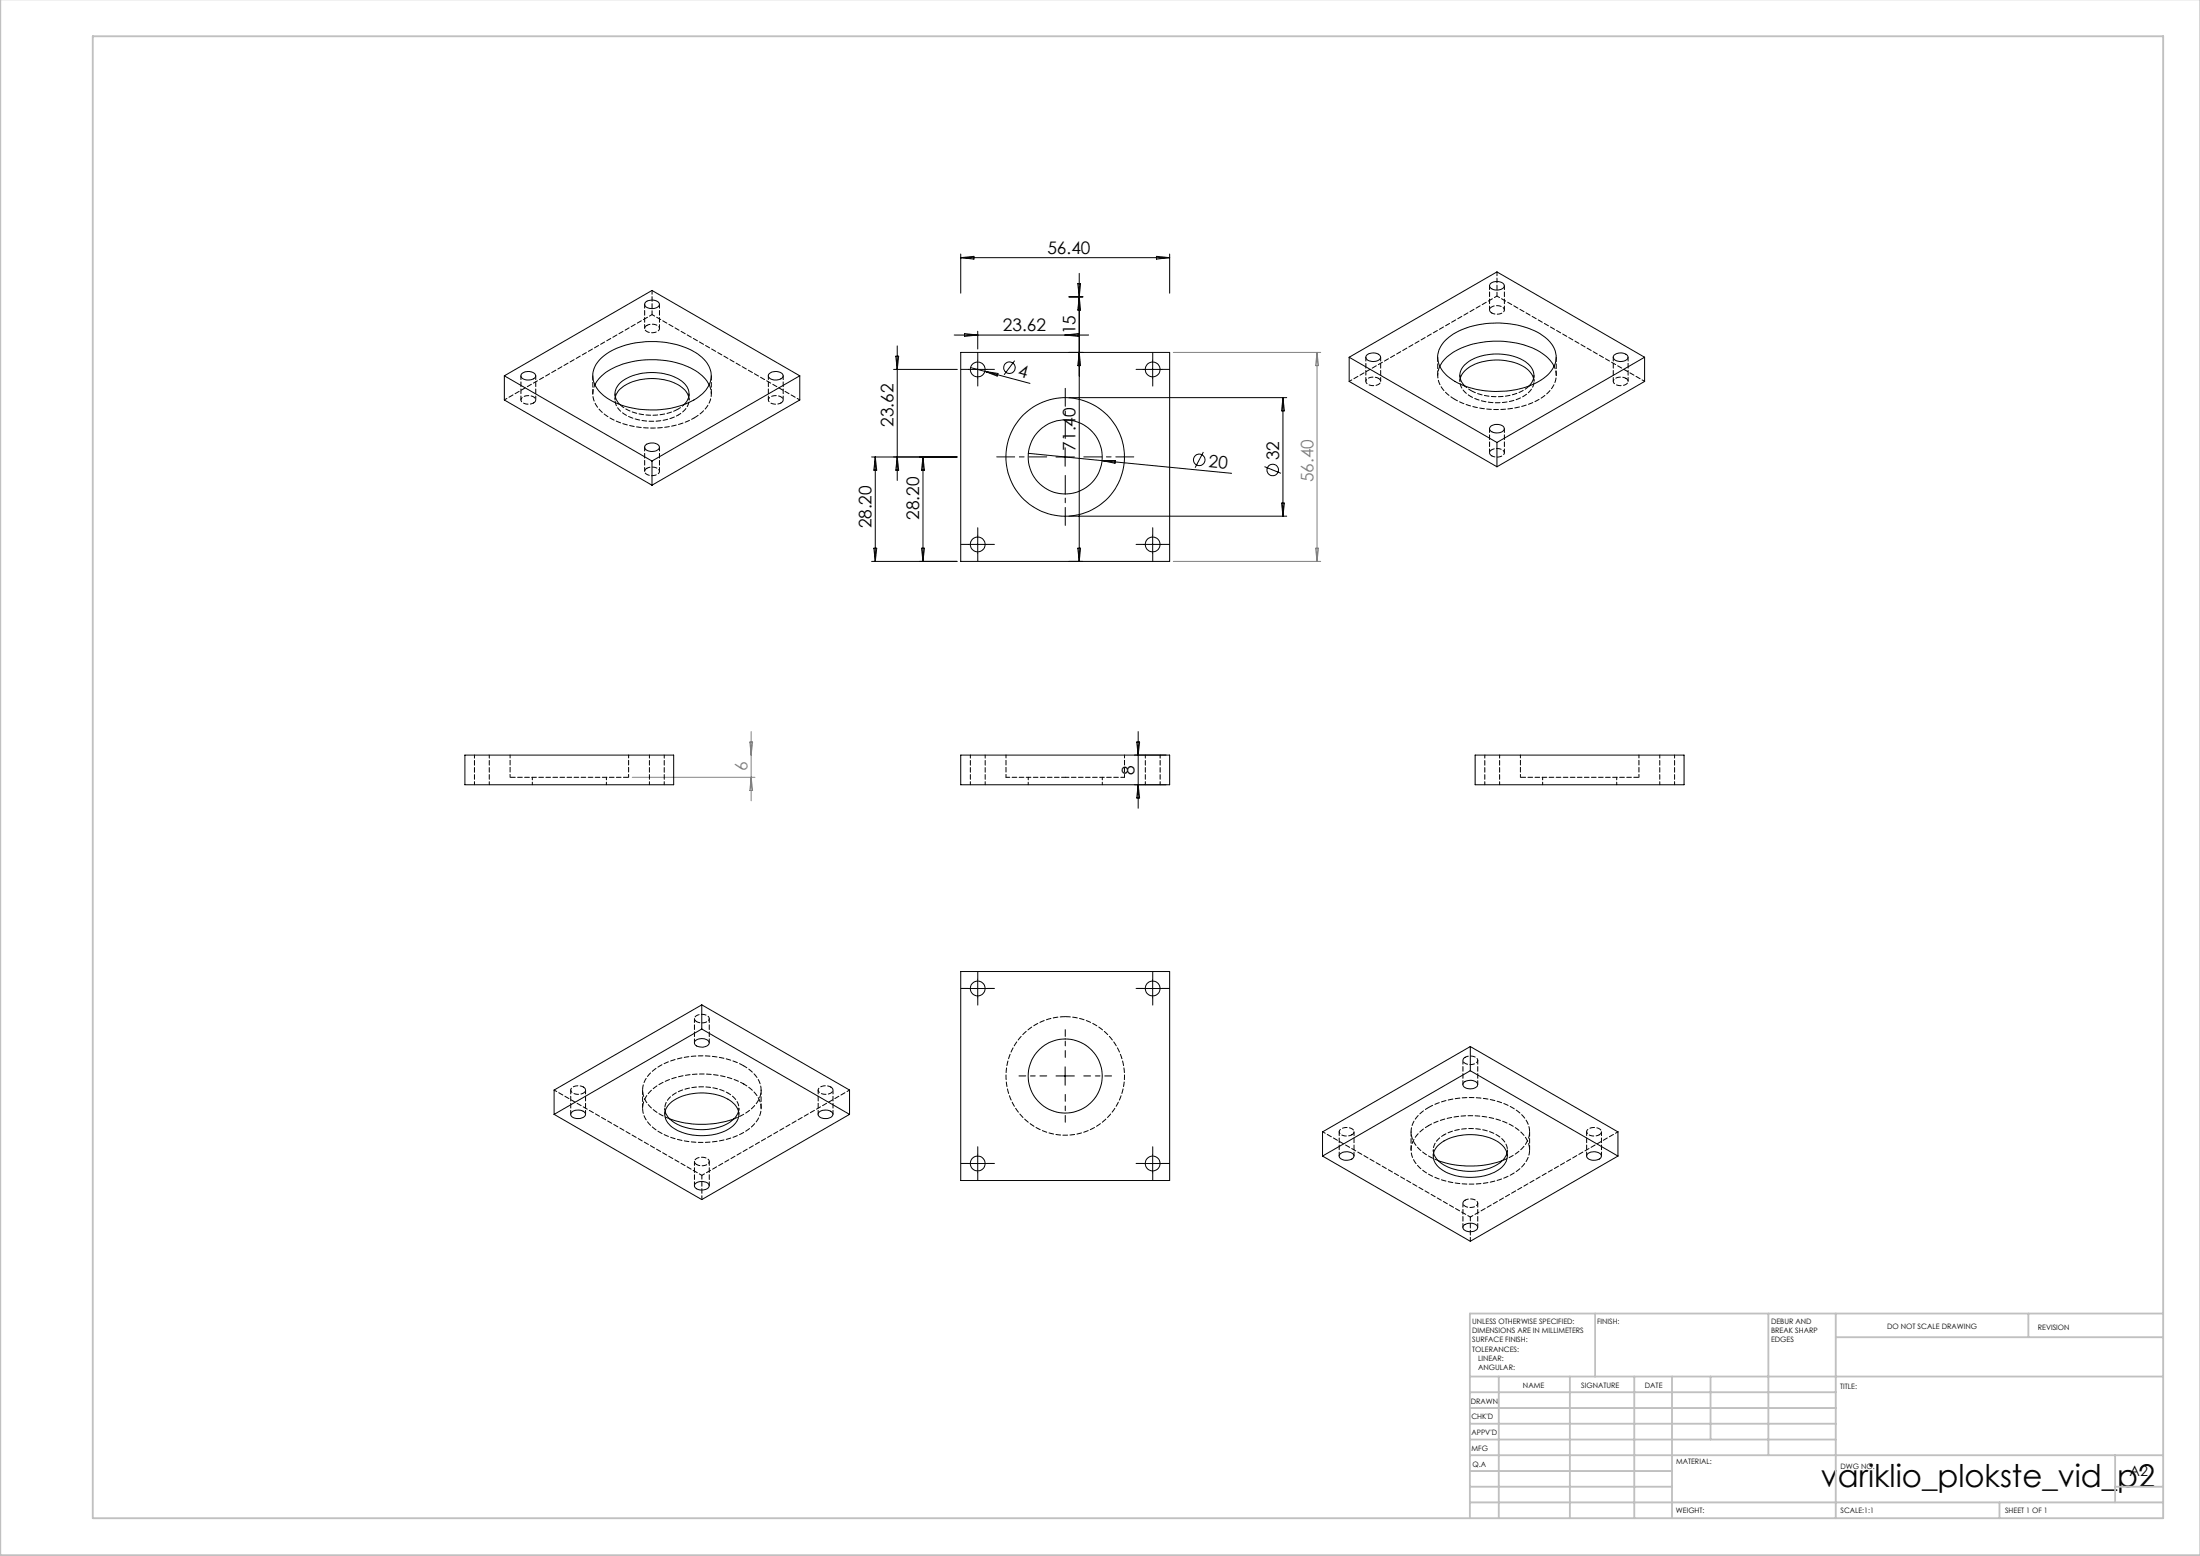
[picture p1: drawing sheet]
<svg xmlns="http://www.w3.org/2000/svg" width="594mm" height="420mm" viewBox="0 0 594 420" stroke-linecap="round" stroke-linejoin="round" font-family="sans-serif">
<g fill="none" stroke="#000" stroke-width=".27">
<path d="M259.4 68.6v10.5M259.4 69.6h56.4M259.4 69.6l3.6-.4v.7zM291 76.6h.7l-.3 3.5zM291.4 73.8v77.7M312.2 69.2l3.6 .4-3.6 .3zM315.8 68.6v10.5M402.5 76.5a2.65 2.65 0 0 1 3.6 .4 1.46 1.46 0 0 1-1.8 1.4 1.81 1.81 0 0 1-2.1-1.2zM162.2 96.8a21.1 21.1 0 0 1 15.8-4.5 17.5 17.5 0 0 1 12.9 5.6 6.1 6.1 0 0 1-1.7 8.8 23.1 23.1 0 0 1-18.3 3.5 14.4 14.4 0 0 1-10.1-6 5.9 5.9 0 0 1 1.4-7.4zM174.4 81.5a2.59 2.59 0 0 1 3.6 .5 1.86 1.86 0 0 1-2.6 1.2 1.06 1.06 0 0 1-1.1-.5 1.06 1.06 0 0 1 .1-1.2zM241.3 99.7h17.2M241.9 96.1h.7l-.3 3.6z"/>
<path d="M242.3 93.4v36.3M257.6 90.4h36.3M259.4 95.1h56.4v56.4h-56.4zM260.4 90l3.6 .4-3.6 .4zM261.5 99.7h5M262 99.2l3.9 1M264 89.4v4.8M264 97.2v5M274 97.3l-2.9 3.9M287.6 90.4l3.5-.4v.8zM288.6 80.1h3.8M291.4 80.1l.3 3.6h-.7z"/>
<path d="M291.4 95.1l.3 3.6h-.7zM308.7 99.7h5M311.2 97.2v5M364.3 96.4l39.9 23M364.3 96.4l39.9-23 39.8 23M364.3 96.4v6.6l39.9 23M369 95.9a2.57 2.57 0 0 1 3.7 .4 1.93 1.93 0 0 1-2.6 1.2 1.06 1.06 0 0 1-1.1-.5 1.06 1.06 0 0 1 0-1.1zM388.7 98.9a13.4 13.4 0 0 1 9-6 25.5 25.5 0 0 1 18.1 2.1 9.6 9.6 0 0 1 3.8 3.9M390.2 92a20.7 20.7 0 0 1 15.7-4.7 17.8 17.8 0 0 1 13 5.5 6.1 6.1 0 0 1-1.5 8.8 23.3 23.3 0 0 1-19.1 3.4 13.5 13.5 0 0 1-9.6-6.2 5.9 5.9 0 0 1 1.5-6.8zM435.8 95.9a2.61 2.61 0 0 1 3.8 .4 1.93 1.93 0 0 1-2.7 1.2 1.09 1.09 0 0 1-1.1-.5 1.09 1.09 0 0 1 0-1.1zM444 96.4l-39.8 23M444 96.4v6.6l-39.8 23"/>
<path d="M136.2 101.4l39.8-23 39.9 23M136.2 101.4l39.8 23M136.2 101.4v6.6l39.8 23M140.9 100.8a2.53 2.53 0 0 1 3.7 .6 2.18 2.18 0 0 1-3.1 1 .93 .93 0 0 1-.8-.6 .93 .93 0 0 1 .2-1zM160.6 103.9a12.3 12.3 0 0 1 8.3-5.8 24.7 24.7 0 0 1 19.6 2.4 8.7 8.7 0 0 1 3 3.4M166.1 107.2a7.5 7.5 0 0 1 5.9-4.5 14 14 0 0 1 12.9 2.6l1 1.9M167.4 109.2a4 4 0 0 1 1.1-6.6 14.9 14.9 0 0 1 16 .6 3.9 3.9 0 0 1 .2 6M207.7 100.8a2.54 2.54 0 0 1 3.8 .6 2.18 2.18 0 0 1-3.1 1 .93 .93 0 0 1-.9-.6 .93 .93 0 0 1 .2-1zM215.9 101.4l-39.9 23M215.9 101.4v6.6l-39.9 23M265.9 100.2l12.2 3.3M265.9 100.2l3.6 .6-.3 .7z"/>
<path d="M288.6 107.3h58.8M346.4 107.3v32M346.4 107.3l.4 3.6h-.8zM394.3 102.1a7.7 7.7 0 0 1 6.6-4.6 14.5 14.5 0 0 1 11.7 2.4l1 1.2 .5 1M395.5 104.2a3.9 3.9 0 0 1 .6-6.3 14.7 14.7 0 0 1 16.5 .4 3.8 3.8 0 0 1 .3 5.9M402.5 115.1a2.61 2.61 0 0 1 3.6 .4 1.46 1.46 0 0 1-1.8 1.4 1.57 1.57 0 0 1-2.1-1.5zM404.2 119.4v6.6M174.2 120.2a2.65 2.65 0 0 1 3.8 .3 1.71 1.71 0 0 1-2.2 1.4 1.56 1.56 0 0 1-1.7-1.3zM176 124.4v6.6M235.3 123.3h23.1M236.3 123.3v28.2M236.3 123.3l.4 3.6h-.8z"/>
<path d="M242.3 123.3l.3 3.6h-.7zM249.2 123.3l.4 3.6h-.8zM249.2 123.3v28.2M277.6 122.4l20 1.9M285.1 123.3h5M287.6 120.8v5.1M288.6 139.3h58.8M297.6 124.3l34.9 3.5M297.6 124.3h3.5v.7zM324.9 122l-2.2 4.2M341.4 126l4.5 1.8M346 135.8h.8l-.4 3.5z"/>
<path d="M235.3 151.5h23.1M235.9 148h.8l-.4 3.5zM248.8 148h.8l-.4 3.5zM261.5 146.9h5M264 144.4v5.1M291 148h.7l-.3 3.5zM308.7 146.9h5M311.2 144.4v5.1M307.3 197.5v20.7M125.5 203.8h56.4v8h-56.4zM259.4 203.8h56.4v8h-56.4zM306.9 200.3h.8l-.4 3.5z"/>
<path d="M307.3 211.8l.4 3.6h-.8zM398.3 203.8h56.4v8h-56.4zM189.5 271.2l39.9 23v6.6M189.5 277.8l39.9 23M189.5 271.2v6.6M189.5 277.8l-39.9 23M189.5 271.2l-39.9 23v6.6M259.4 262.2h56.4v56.4h-56.4zM261.5 266.8h5M264 264.3v5M308.7 266.8h5M311.2 264.3v5"/>
<path d="M179.6 299.9a7.4 7.4 0 0 0 5.9 4.5 14 14 0 0 0 12.8-2.5l1.1-2M180.7 298.1a14 14 0 0 1 12.8-2.6 7.3 7.3 0 0 1 5.9 4.6 4.6 4.6 0 0 1-2.8 4.8 15.3 15.3 0 0 1-15.2-.7 3.9 3.9 0 0 1-.7-6.1zM187.8 280.9a2.65 2.65 0 0 1 3.7 .4 1.77 1.77 0 0 1-2.6 1.3 1.09 1.09 0 0 1-1.1-.5 1.09 1.09 0 0 1 0-1.2zM285.1 290.4h5M287.6 288v4.9M395.2 292.3a2.58 2.58 0 0 1 3.8 .3 1.69 1.69 0 0 1-2.3 1.3 1.21 1.21 0 0 1-1.3-.4 1.21 1.21 0 0 1-.2-1.2zM397 282.5v6.5M397 282.5l39.8 23v6.5M397 289l39.8 23M397 289l-39.9 23M397 282.5l-39.9 23v6.5M149.6 300.8l39.9 23 39.9-23"/>
<path d="M154.3 300.2a2.62 2.62 0 0 1 3.8 .5 2.09 2.09 0 0 1-3 1.1 .98 .98 0 0 1-.8-1.6zM180.8 302a26.3 26.3 0 0 0 17.4 0M187.6 319.6a2.62 2.62 0 0 1 3.9 .2 1.8 1.8 0 0 1-2.6 1.4 1.17 1.17 0 0 1-1.3-1.6zM221.1 300.2a2.62 2.62 0 0 1 3.8 .5 2.01 2.01 0 0 1-2.7 1.2 1.06 1.06 0 0 1-1.1-.5 1.06 1.06 0 0 1 0-1.2zM261.5 314.1h5M264 311.6v5M308.7 314.1h5M311.2 311.6v5M357.1 312l39.9 23.1 39.8-23.1M361.8 311.4a2.54 2.54 0 0 1 3.8 .6 2.18 2.18 0 0 1-3.1 1 .93 .93 0 0 1-.8-.6 .93 .93 0 0 1 .1-1zM387.1 311.2a7.4 7.4 0 0 0 5.9 4.5 14 14 0 0 0 12.8-2.6l.8-1.2 .3-.7M388.1 309.3a14.2 14.2 0 0 1 13.5-2.4 7 7 0 0 1 5.3 4.5 4.9 4.9 0 0 1-3.4 5 15.4 15.4 0 0 1-14.6-.9 3.9 3.9 0 0 1-.8-6.2z"/>
<path d="M388.3 313.2a26.3 26.3 0 0 0 17.4 0M428.7 311.4a2.5 2.5 0 0 1 3.7 .6 2.12 2.12 0 0 1-2.8 1.1 1.02 1.02 0 0 1-1-.5 1.02 1.02 0 0 1 .1-1.2zM395.2 330.8a2.66 2.66 0 0 1 3.8 .3 1.6 1.6 0 0 1-2 1.4 1.55 1.55 0 0 1-2-1.5z"/>
<circle cx="264" cy="99.7" r="2"/>
<circle cx="272.5" cy="99.3" r="1.56"/>
<circle cx="311.2" cy="99.7" r="2"/>
<circle cx="287.6" cy="123.3" r="16"/>
<circle cx="287.6" cy="123.3" r="10"/>
<circle cx="323.8" cy="124.1" r="1.56"/>
<circle cx="343.6" cy="126.8" r="1.55"/>
<circle cx="264" cy="147" r="2"/>
<circle cx="311.2" cy="147" r="2"/>
<circle cx="264" cy="266.8" r="2.02"/>
<circle cx="311.2" cy="266.8" r="2.01"/>
<circle cx="287.6" cy="290.4" r="10"/>
<circle cx="264" cy="314.1" r="2.01"/>
<circle cx="311.2" cy="314.1" r="2.02"/>
</g>
<path d="M287.6 118.3v-13.5M282.6 123.3h-13.5M287.6 128.3v13.5M292.6 123.3h13.5" fill="none" stroke="#000" stroke-width=".27" stroke-dasharray="15.2 1.3 1.3 1.3" stroke-dashoffset="10.4"/>
<g fill="none" stroke="#000" stroke-width=".27" stroke-dasharray="15.2 1.3 1.3 1.3">
<path d="M261.5 99.7h-2M264 97.2v-2M266.5 99.7h2M308.7 99.7h-2M311.2 97.2v-2M313.7 99.7h2M264 102.2v2M311.2 102.2v2M261.5 146.9h-2M264 144.4v-2M264 149.4v2M266.5 146.9h2"/>
<path d="M308.7 146.9h-2M311.2 144.4v-2M311.2 149.4v2M313.7 146.9h2M261.5 266.8h-2M264 264.3v-2M264 269.3v2M266.5 266.8h2M308.7 266.8h-2M311.2 264.3v-2M311.2 269.3v2M313.7 266.8h2"/>
<path d="M261.5 314h-2M264 311.5v-2M264 316.5v2M266.5 314h2M308.7 314h-2M311.2 311.5v-2M311.2 316.5v2M313.7 314h2"/>
</g>
<path d="M282.6 290.4h-7.5M287.6 285.4v-7.5M287.6 295.4v7.5M292.6 290.4h7.5" fill="none" stroke="#000" stroke-width=".27" stroke-dasharray="15.2 1.3 1.3 1.3" stroke-dashoffset="13.4"/>
<g fill="none" stroke="#c0c0c0" stroke-width=".5">
<path d="M.1 -.1v419.9h594M25 9.8h559.1v400h-559.1zM430.7 354.6v17M477.4 354.6v38.2M495.7 354.6v55.2M547.7 354.6v6.3M584.1 354.6h-187.2v55.2M396.9 371.6h187.2M396.9 375.8h98.8M404.7 371.6v38.2M423.9 371.6v38.2M441.3 371.6v38.2"/>
<path d="M451.4 371.6v38.2M461.9 371.6v17M495.7 360.9h88.4M396.9 388.6h98.8M396.9 384.3h98.8M396.9 380.1h98.8M396.9 397.1h54.5M396.9 392.8h187.2M571.1 392.8v12.7M396.9 405.5h187.2M396.9 401.3h54.5M539.9 405.5v4.3"/>
<path d="M571.1 401.3h13"/>
</g>
<path d="M316.8 95.1h39.8M355.6 95.1v56.4M355.6 95.1l.4 3.6h-.8zM316.8 151.5h39.8M355.2 148h.8l-.4 3.5zM202.8 197.5v18.7M170.7 209.8h33.1M202.5 200.3h.7l-.4 3.5zM202.8 209.8l.4 3.6h-.7z" fill="none" stroke="#808080" stroke-width=".27"/>
<path d="M271.6 209.8h16M287.6 209.8h16M200.8 292.6a7.6 7.6 0 0 1 4.6 7.4 9.5 9.5 0 0 1-6.2 6.5 24.9 24.9 0 0 1-22-1.4 6.8 6.8 0 0 1-3.4-7.7 11.3 11.3 0 0 1 7.9-6.3 25.4 25.4 0 0 1 19.1 1.5M200.8 287.7a7.6 7.6 0 0 1 4.6 7.4 9.5 9.5 0 0 1-6.2 6.5l-1 .4M385.7 303.9a24.7 24.7 0 0 1 23.4 .5 6.9 6.9 0 0 1 3.7 7.5 11.1 11.1 0 0 1-7.8 6.5 24.7 24.7 0 0 1-20.4-2.2 6.7 6.7 0 0 1-3.3-7.6 9.3 9.3 0 0 1 4.4-4.7M388.3 313.2a10.3 10.3 0 0 1-7.2-6.8 7.2 7.2 0 0 1 3.9-7l.7-.4" fill="none" stroke="#000" stroke-width=".27" stroke-dasharray="1.3 .6" stroke-dashoffset=".3"/>
<g fill="none" stroke="#000" stroke-width=".27" stroke-dasharray="1.3 .6" stroke-dashoffset=".4">
<path d="M174.6 87.8a.96 .96 0 0 0-.5 1.2 .96 .96 0 0 0 1 .7 2.24 2.24 0 0 0 3-1 2.22 2.22 0 0 0-3.2-1l-.3 .1M402.8 84.5a2.61 2.61 0 0 0 3.4-.7 1.88 1.88 0 0 0-2.6-1.2 1.06 1.06 0 0 0-1.2 .5 1.06 1.06 0 0 0 .2 1.2l.2 .2M144.1 108.8a.96 .96 0 0 0 .5-1.2 .96 .96 0 0 0-1-.7 2.24 2.24 0 0 0-2.9 1 2.22 2.22 0 0 0 3.1 1l.3-.1M210.9 108.8a.96 .96 0 0 0 .5-1.2 .96 .96 0 0 0-1-.7 2.24 2.24 0 0 0-2.9 1 2.22 2.22 0 0 0 3.1 1l.3-.1M372.2 102.1a2.61 2.61 0 0 0-3.4 .7 1.88 1.88 0 0 0 2.6 1.2 1.06 1.06 0 0 0 1.2-.5 1.06 1.06 0 0 0-.2-1.2l-.2-.2M439 102.1a2.61 2.61 0 0 0-3.4 .7 1.88 1.88 0 0 0 2.6 1.2 1.06 1.06 0 0 0 1.2-.5 1.06 1.06 0 0 0-.2-1.2l-.2-.2M174.6 126.4a.96 .96 0 0 0-.5 1.1 .96 .96 0 0 0 1 .7 2.24 2.24 0 0 0 3-.9 2.22 2.22 0 0 0-3.2-1l-.3 .1M402.8 123a2.61 2.61 0 0 0 3.4-.6 1.88 1.88 0 0 0-2.6-1.3 1.06 1.06 0 0 0-1.2 .5 1.06 1.06 0 0 0 .2 1.3l.2 .1M128.1 203.8v8M132.1 211.8v-8M175.3 203.8v8M179.3 211.8v-8"/>
<path d="M262 203.8v8M266 211.8v-8M309.2 203.8v8M313.2 211.8v-8M400.9 203.8v8M404.9 211.8v-8M448.1 203.8v8M452.1 211.8v-8M188.1 275.8a.96 .96 0 0 1-.6-1.2 .96 .96 0 0 1 1.1-.7 2.24 2.24 0 0 1 2.9 1 2.22 2.22 0 0 1-3.2 1l-.2-.1M157.5 293.4a.96 .96 0 0 1 .6 1.1 .96 .96 0 0 1-1.1 .8 2.24 2.24 0 0 1-2.9-1 2.22 2.22 0 0 1 3.2-1l.2 .1M224.3 293.4a.96 .96 0 0 1 .6 1.1 .96 .96 0 0 1-1.1 .8 2.24 2.24 0 0 1-2.9-1 2.22 2.22 0 0 1 3.2-1l.2 .1M395.6 285.4a2.61 2.61 0 0 1 3.4 .6 1.88 1.88 0 0 1-2.6 1.3 1.06 1.06 0 0 1-1.2-.5 1.06 1.06 0 0 1 .2-1.3l.2-.1"/>
<path d="M188.1 314.3a.96 .96 0 0 1-.6-1.1 .96 .96 0 0 1 1.1-.7 2.24 2.24 0 0 1 2.9 1 2.22 2.22 0 0 1-3.2 1l-.2-.2M365 306.3a2.61 2.61 0 0 1-3.4-.6 1.88 1.88 0 0 1 2.6-1.3 1.06 1.06 0 0 1 1.2 .5 1.06 1.06 0 0 1-.2 1.3l-.2 .1M431.8 306.3a2.61 2.61 0 0 1-3.4-.6 1.88 1.88 0 0 1 2.6-1.3 1.06 1.06 0 0 1 1.2 .5 1.06 1.06 0 0 1-.2 1.3l-.2 .1M395.6 324a2.61 2.61 0 0 1 3.4 .6 1.88 1.88 0 0 1-2.6 1.3 1.06 1.06 0 0 1-1.2-.5 1.06 1.06 0 0 1 .2-1.3l.2-.1"/>
</g>
<g fill="none" stroke="#000" stroke-width=".27" stroke-dasharray="1.3 .6" stroke-dashoffset=".5">
<path d="M404.2 79.9l39.9 23M404.2 79.9l-39.9 23M136.2 107.9l39.9-23M160.6 103.9a6.4 6.4 0 0 0 2.8 8 24.4 24.4 0 0 0 21 2.3l3-1.4M183.1 112a4.6 4.6 0 0 0 2.9-4.9M215.9 107.9l-39.8-23M392.9 107.8a24.7 24.7 0 0 0 23.4-.5 6.9 6.9 0 0 0 3.7-7.5l-.4-.9M394.3 102.1a4.5 4.5 0 0 0 2.8 4.9M137.7 203.8v6M169.7 209.8v-6M271.6 203.8v6M303.6 209.8v-6"/>
<path d="M410.5 203.8v6M442.5 209.8v-6M149.6 294.2l39.9 23.1M196.6 295a4.6 4.6 0 0 1 2.8 4.9M229.4 294.2l-39.9 23.1M387.1 311.2a4.5 4.5 0 0 1 2.8-4.9M397 328.5l39.9-23M397 328.5l-39.9-23"/>
</g>
<path d="M183.1 110.4l1.6-1.2M395.5 104.2l1.6 1.2M143.7 209.8v2M163.7 211.8v-2M277.6 209.8v2M297.6 211.8v-2M416.5 209.8v2M436.5 211.8v-2" fill="none" stroke="#000" stroke-width=".27" stroke-dasharray="1.3 .6" stroke-dashoffset=".6"/>
<path d="M388.8 98.9a6.4 6.4 0 0 0 2.8 8.1l1.3 .8M167.4 109.2a14.3 14.3 0 0 0 13.3 2.2l2.4-1M187.4 112.8a7.6 7.6 0 0 0 4.6-7.4l-.5-1.5M397.1 105.4a15 15 0 0 0 15.6-1l.2-.2M137.7 209.8h32M410.5 209.8h32M287.6 274.4a16 16 0 0 1 14 23.7 16 16 0 0 1-27.5 .9 16 16 0 0 1 12.6-24.6h.9" fill="none" stroke="#000" stroke-width=".27" stroke-dasharray="1.3 .6" stroke-dashoffset="-.1"/>
<path d="M166.2 107.1a4.8 4.8 0 0 0 3.3 5.2 15.8 15.8 0 0 0 13.6-.3M397.1 107a15 15 0 0 0 15.6-1 3.9 3.9 0 0 0 1.4-3.9M179.6 299.9a4.8 4.8 0 0 1 3.4-5.1 15.8 15.8 0 0 1 13.6 .2M389.9 306.3a15 15 0 0 1 15.6 1 3.9 3.9 0 0 1 1.4 3.9" fill="none" stroke="#000" stroke-width=".27" stroke-dasharray="1.3 .6" stroke-dashoffset=".7"/>
<g fill="none" stroke="#000" stroke-width=".27" stroke-dasharray="1.3 .6" stroke-dashoffset=".2">
<path d="M402.2 77.1v6.6M404.2 73.4v6.5M174.1 82.1v6.6M176.1 84.9v-6.5M178.1 88.7v-6.6M368.8 96.4v6.5M406.2 83.7v-6.6M435.6 96.4v6.5M140.7 101.4v6.5M144.7 107.9v-6.5M207.5 101.4v6.5M211.5 107.9v-6.5"/>
<path d="M372.8 102.9v-6.5M402.2 115.7v6.5M439.6 102.9v-6.5M174.1 120.7v6.5M178.1 127.2v-6.5M406.2 122.2v-6.5M187.5 274.9v6.6M154.1 294.2v6.6M191.5 281.5v-6.6M220.9 294.2v6.6M395 286.2v6.5M399 292.7v-6.5"/>
<path d="M158.1 300.8v-6.6M187.5 313.5v6.5M224.9 300.8v-6.6M361.6 305.5v6.5M365.6 312v-6.5M428.4 305.5v6.5M432.4 312v-6.5M189.5 323.8v-6.5M191.5 320v-6.5M395 324.8v6.5M397 328.5v6.5M399 331.3v-6.5"/>
</g>
<path d="M388.2 96.4v4.9M160.1 101.4v4.9M192.1 106.3v-4.9M420.2 101.3v-4.9M173.5 294.2v4.9M205.5 299.1v-4.9M381 305.5v4.9M413 310.4v-4.9" fill="none" stroke="#000" stroke-width=".27" stroke-dasharray="1.3 .6" stroke-dashoffset=".1"/>
<path d="M166.1 106.3v1.6M186.1 107.9v-1.6M394.2 101.3v1.6M414.2 102.9v-1.6M179.5 299.1v1.7M199.5 300.8v-1.7M387 310.4v1.6M407 312v-1.6" fill="none" stroke="#000" stroke-width=".27" stroke-dasharray="1.3 .6" stroke-dashoffset=".8"/>
<path d="M385.7 299a24.7 24.7 0 0 1 23.4 .5 6.9 6.9 0 0 1 3.7 7.5 10.8 10.8 0 0 1-7.1 6.2M180.8 302a10.4 10.4 0 0 1-7.2-6.8 7.1 7.1 0 0 1 3.8-7 24.7 24.7 0 0 1 23.4-.5" fill="none" stroke="#000" stroke-width=".27" stroke-dasharray="1.3 .6"/>
<text font-size="8.5" x="491.6" y="401.5">variklio_plokste_vid_p2</text>
<g font-size="4.7">
<text x="282.8" y="68.5">56.40</text>
<text x="270.8" y="89.4">23.62</text>
<text x="290.4" y="90.2" transform="rotate(-90 290.4 90.2)">15</text>
<text x="274.6" y="101.6" transform="rotate(15 274.6 101.6)">4</text>
<text x="241.3" y="115.2" transform="rotate(-90 241.3 115.2)">23.62</text>
<text x="290.4" y="121.6" transform="rotate(-90 290.4 121.6)">71.40</text>
<text x="345.4" y="124.3" transform="rotate(-90 345.4 124.3)">32</text>
<text x="326.2" y="126.1" transform="rotate(6 326.2 126.1)">20</text>
<text x="235.3" y="142.6" transform="rotate(-90 235.3 142.6)">28.20</text>
<text x="248.2" y="140.4" transform="rotate(-90 248.2 140.4)">28.20</text>
<text x="306.3" y="209.1" transform="rotate(-90 306.3 209.1)">8</text>
</g>
<g font-size="4.7" fill="#808080">
<text x="354.6" y="130.1" transform="rotate(-90 354.6 130.1)">56.40</text>
<text x="201.8" y="208.2" transform="rotate(-90 201.8 208.2)">6</text>
</g>
<text font-size="3.9" x="575" y="398.4">A2</text>
<g font-size="2">
<text x="397.5" y="357.4">UNLESS OTHERWISE SPECIFIED:</text>
<text x="397.5" y="359.9">DIMENSIONS ARE IN MILLIMETERS</text>
<text x="431.2" y="357.4">FINISH:</text>
<text x="478.2" y="357.3">DEBUR AND</text>
<text x="478.2" y="359.8">BREAK SHARP</text>
<text x="509.5" y="358.8">DO NOT SCALE DRAWING</text>
<text x="550.2" y="359">REVISION</text>
<text x="397.5" y="362.4">SURFACE FINISH:</text>
<text x="397.5" y="364.9">TOLERANCES:</text>
<text x="478.2" y="362.3">EDGES</text>
<text x="399.1" y="367.4">LINEAR:</text>
<text x="399.1" y="369.9">ANGULAR:</text>
<text x="411.2" y="374.8">NAME</text>
<text x="426.9" y="374.7">SIGNATURE</text>
<text x="444.1" y="374.7">DATE</text>
<text x="496.8" y="375">TITLE:</text>
<text x="397.1" y="378.9">DRAWN</text>
<text x="397.3" y="383.1">CHK'D</text>
<text x="397.3" y="387.2">APPV'D</text>
<text x="397.3" y="391.6">MFG</text>
<text x="397.5" y="395.9">Q.A</text>
<text x="452.5" y="395.3">MATERIAL:</text>
<text x="497" y="396.4">DWG NO.</text>
<text x="452.5" y="408.3">WEIGHT:</text>
<text x="497" y="408.4">SCALE:1:1</text>
<text x="541.4" y="408.4">SHEET 1 OF 1</text>
</g>
</svg>
